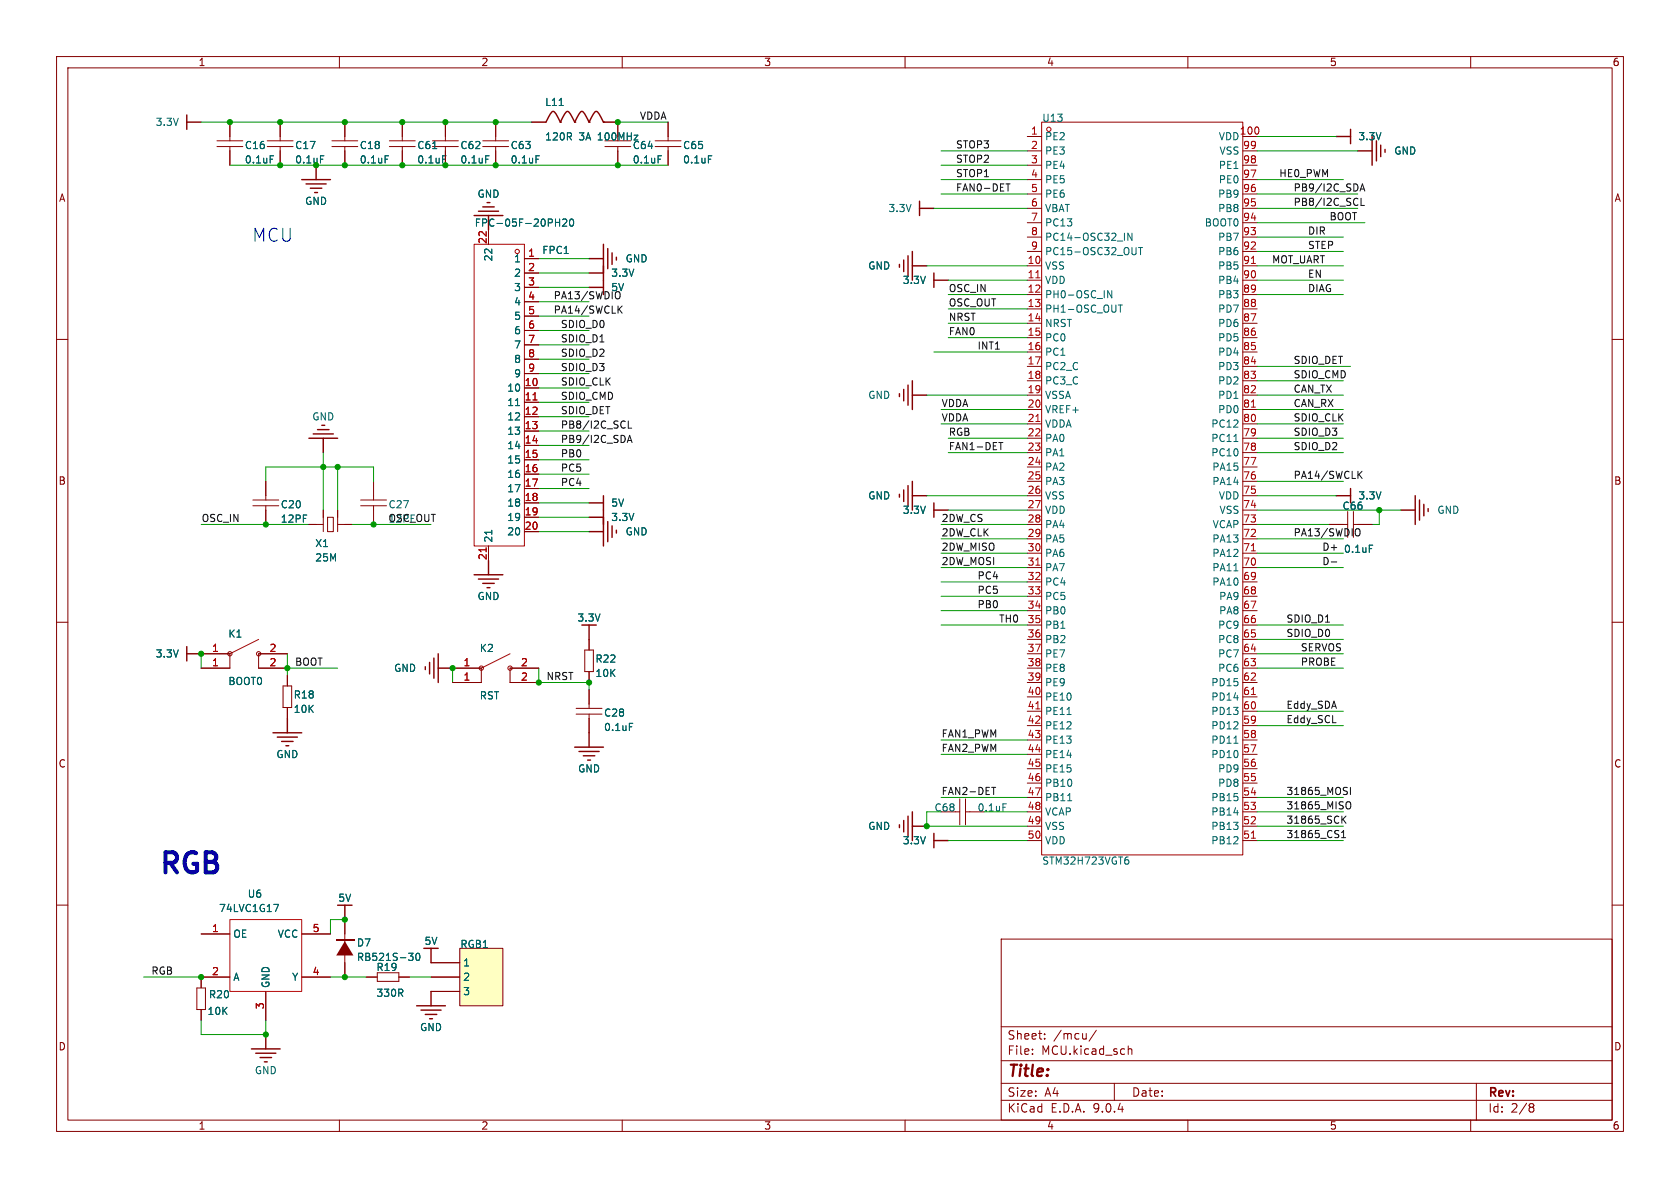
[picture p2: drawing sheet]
<svg xmlns="http://www.w3.org/2000/svg" width="297mm" height="210mm" viewBox="0 0 297 210" stroke-linecap="round" stroke-linejoin="round" font-family="sans-serif">
<g fill="none" stroke="#840000" stroke-width=".18">
<path d="M10 10h277v190h-277zM12 12h273v186h-273zM60 10v2M110 10v2M160 10v2M210 10v2M260 10v2M38.4 24.9h4.5M38.4 25.9h4.5M40.6 21.6v3.3M40.6 25.9v3.3M47.2 24.9h4.6"/>
<path d="M47.2 25.9h4.6M49.5 21.6v3.3M49.5 25.9v3.3M58.7 24.9h4.5M58.7 25.9h4.5M61 21.6v3.3M61 25.9v3.3M68.8 24.9h4.6M68.8 25.9h4.6M71.1 21.6v3.3M71.1 25.9v3.3M76.5 24.9h4.5"/>
<path d="M76.5 25.9h4.5M78.7 21.6v3.3M78.7 25.9v3.3M85.3 24.9h4.6M85.3 25.9h4.6M87.6 21.6v3.3M87.6 25.9v3.3M94 21.6h2.5M106.7 21.6h2.5v2.5M106.9 24.9h4.6M106.9 25.9h4.6M109.2 25.9v3.3"/>
<path d="M115.8 24.9h4.6M115.8 25.9h4.6M118.1 21.6v3.3M118.1 25.9v3.3M181.6 24.1h2.5M181.6 26.7h2.5M181.6 29.2h2.5M181.6 31.8h2.5M181.6 34.3h2.5M181.6 36.8h2.5M181.6 39.4h2.5M219.7 26.7h2.5"/>
<path d="M219.7 29.2h2.5M219.7 31.8h2.5M219.7 34.3h2.5M219.7 36.8h2.5M219.7 39.4h2.5M86.4 40.6v2.6M92.7 45.7h2.5M92.7 48.3h2.5M92.7 50.8h2.5M92.7 53.3h2.5M92.7 55.9h2.5M92.7 58.4h2.5"/>
<path d="M181.6 41.9h2.5M181.6 44.5h2.5M181.6 47h2.5M181.6 49.5h2.5M181.6 52.1h2.5M181.6 54.6h2.5M181.6 57.2h2.5M181.6 59.7h2.5M219.7 41.9h2.5M219.7 44.5h2.5M219.7 47h2.5M219.7 49.5h2.5"/>
<path d="M219.7 52.1h2.5M219.7 54.6h2.5M219.7 57.2h2.5M219.7 59.7h2.5M10 60h2M92.7 61h2.5M92.7 63.5h2.5M92.7 66h2.5M92.7 68.6h2.5M92.7 71.1h2.5M92.7 73.7h2.5M92.7 76.2h2.5"/>
<path d="M92.7 78.7h2.5M181.6 62.2h2.5M181.6 64.8h2.5M181.6 67.3h2.5M181.6 69.9h2.5M181.6 72.4h2.5M181.6 74.9h2.5M181.6 77.5h2.5M219.7 62.2h2.5M219.7 64.8h2.5M219.7 67.3h2.5M219.7 69.9h2.5"/>
<path d="M219.7 72.4h2.5M219.7 74.9h2.5M219.7 77.5h2.5M285 60h2M44.7 88.4h4.6M44.7 89.4h4.6M47 85.1v3.3M47 89.4v3.3M54.6 92.7h2.5M57.1 90.2v3.8M57.9 91.4h1v2.6h-1zM59.7 92.7h2.5"/>
<path d="M59.7 90.2v3.8M63.8 88.4h4.5M63.8 89.4h4.5M66 85.1v3.3M66 89.4v3.3M86.4 96.5v2.6M92.7 81.3h2.5M92.7 83.8h2.5M92.7 86.4h2.5M92.7 88.9h2.5M92.7 91.4h2.5M92.7 94h2.5"/>
<path d="M181.6 92.7h2.5M181.6 80h2.5M181.6 82.6h2.5M181.6 85.1h2.5M181.6 87.6h2.5M181.6 90.2h2.5M181.6 95.3h2.5M181.6 97.8h2.5M219.7 92.7h2.5M219.7 80h2.5M219.7 82.6h2.5M219.7 85.1h2.5"/>
<path d="M219.7 87.6h2.5M219.7 90.2h2.5M219.7 95.3h2.5M219.7 97.8h2.5M234.9 92.7h3.4M238.3 90.4v4.6M239.3 92.7h3.3M239.3 90.4v4.6M10 110h2M80 118.1h5.1M90.2 118.1h5M103.4 114.9h1.5v3.8h-1.5z"/>
<path d="M104.1 113v1.9M104.1 118.8v1.9M181.6 100.3h2.5M181.6 102.9h2.5M181.6 105.4h2.5M181.6 108h2.5M181.6 110.5h2.5M181.6 113h2.5M181.6 115.6h2.5M181.6 118.1h2.5M219.7 100.3h2.5M219.7 102.9h2.5"/>
<path d="M219.7 105.4h2.5M219.7 108h2.5M219.7 110.5h2.5M219.7 113h2.5M219.7 115.6h2.5M219.7 118.1h2.5M285 110h2M80 120.7h5.1M90.2 120.7h5M101.9 125.2h4.5M101.9 126.2h4.5M104.1 121.9v3.3"/>
<path d="M104.1 126.2v3.3M181.6 120.7h2.5M181.6 123.2h2.5M181.6 125.7h2.5M181.6 128.3h2.5M181.6 130.8h2.5M181.6 133.4h2.5M181.6 135.9h2.5M181.6 138.4h2.5M219.7 120.7h2.5M219.7 123.2h2.5M219.7 125.7h2.5"/>
<path d="M219.7 128.3h2.5M219.7 130.8h2.5M219.7 133.4h2.5M219.7 135.9h2.5M219.7 138.4h2.5M166.4 143.5h3.3M169.7 141.2v4.6M170.7 143.5h3.3M170.7 141.2v4.6M181.6 143.5h2.5M181.6 141h2.5M181.6 146.1h2.5"/>
<path d="M181.6 148.6h2.5M219.7 143.5h2.5M219.7 141h2.5M219.7 146.1h2.5M219.7 148.6h2.5M10 160h2M34.8 174.7h1.5v3.8h-1.5zM35.6 172.7v1.9M35.6 178.5v1.8M177 166h108v32h-108zM285 160h2M60 198v2"/>
<path d="M110 198v2M160 198v2M177 194.5h108M177 191.5h108M177 187.5h108M177 181.5h108M182.5 186.3v.1M182.5 185.5v.1M184.7 183.6v.1M184.7 182.8v.1M193.8 182.1l-1.3 2M197 191.5v3"/>
<path d="M199.5 184.9v1.5M199.5 185.5l.2-.1 .3 .1 .1 .9M210 198v2M260 198v2M261 191.5v6.5M270.6 195.1l.4 .1 .2 .2-.3 .3M270.6 195.7h.3M270.9 195.7l.2 .2 .1 .4-.2 .2-.4 .1"/>
</g>
<g fill="none" stroke="#840000" stroke-width=".25">
<path d="M33 20.3v2.6M33 21.6h2.6M53.3 31.8h5.1M54.1 32.5h3.6M54.9 33.3h2M55.6 34h.5M55.9 29.2v2.6M83.8 38.1h5.1M84.6 37.3h3.5M85.3 36.6h2.1M86.1 35.8h.5M86.4 38.1v2.5"/>
<path d="M96.5 21.6a3.4 3.4 0 0 1 1.3-1.9 1.31 1.31 0 0 1 .8 1.1l.5 .8M99.1 21.6a3.4 3.4 0 0 1 1.2-1.9 1.31 1.31 0 0 1 .9 1.1l.4 .8M99.1 21.6h.1M101.6 21.6a3.4 3.4 0 0 1 1.3-1.9 1.31 1.31 0 0 1 .8 1.1l.4 .8M101.6 21.6h.1M104.1 21.6h.1M104.1 21.6a3.4 3.4 0 0 1 1.3-1.9 1.31 1.31 0 0 1 .9 1.1l.4 .8M106.7 21.6h.1M162.6 35.6v2.5M162.6 36.8h2.5M236.2 24.1h2.6M238.8 22.9v2.5"/>
<path d="M240 26.7h2.6M242.6 24.1v5.1M243.3 24.9v3.5M244.1 25.7v2M244.9 26.4v.5M104.1 50.8h2.6M104.1 45.7h2.6M104.1 48.3h2.6M106.7 43.2v8.9M107.4 43.9v3.6M108.2 44.7v2M109 45.5v.5"/>
<path d="M159 46.7v.5M159.8 46v2M160.5 45.2v3.6M161.3 44.5v5M161.3 47h2.5M165.1 48.3v2.5M165.1 49.5h2.5M54.6 77.5h5.1M55.4 76.7h3.5M56.1 75.9h2.1M56.9 75.2h.5M57.1 77.5v2.5"/>
<path d="M159 69.6v.5M159.8 68.8v2.1M160.5 68.1v3.5M161.3 67.3v5.1M161.3 69.9h2.5M86.4 99.1v2.5M104.1 91.4h2.6M104.1 88.9h2.6M104.1 94h2.6M106.7 87.6v8.9M107.4 92.2v3.6M108.2 93v2"/>
<path d="M109 93.7v.5M159 87.4v.5M159.8 86.6v2M160.5 85.9v3.5M161.3 85.1v5.1M161.3 87.6h2.5M165.1 88.9v2.5M165.1 90.2h2.5M236.2 87.6h2.6M238.8 86.4v2.5M247.6 90.2h2.6M250.2 87.6v5.1"/>
<path d="M251 88.4v3.5M251.7 89.2v2M252.5 89.9v.5M75.2 117.9v.5M75.9 117.1v2M76.7 116.3v3.6M77.5 115.6v5.1M77.5 118.1h2.5M83.8 101.6h5.1M84.6 102.4h3.5M85.3 103.1h2.1M86.1 103.9h.5"/>
<path d="M104.1 110.5v2.5M101.6 132.1h5.1M102.4 132.8h3.5M103.1 133.6h2.1M103.9 134.4h.5M104.1 129.5v2.6M159 145.8v.5M159.8 145v2.1M160.5 144.3v3.5M161.3 143.5v5.1M161.3 146.1h2.5M165.1 147.3v2.6"/>
<path d="M165.1 148.6h2.5M61 160v2.6M73.7 177.8h5M74.4 178.6h3.6M75.2 179.3h2M76.2 167.6v2.6M76.2 175.3v2.5M44.4 185.4h5.1M45.2 186.2h3.6M46 186.9h2M46.7 187.7h.5M47 182.9v2.5"/>
<path d="M75.9 180.1h.6"/>
</g>
<g fill="none" stroke="#006464" stroke-width=".18">
<path d="M98.9 18.7h.7M47.8 27.5h.6M56.7 27.5h.6M68.1 27.5h.6M76.5 26.3h.7M78.2 27.5h.7M85.9 27.5h.6M94.8 27.5h.6M98.2 39.3h.7M98.9 38.7v1.3M99.5 38.8l.5-.1 .2 .4-.8 .9h.8M100.8 38.8l.2-.1a.68 .68 0 0 1 .4 .7 .68 .68 0 0 1-.4 .6l-.2-.1-.1-.4z"/>
<path d="M116.3 27.5h.7M125.2 27.5h.6M196.6 51.4v1.2l-.8-1.2v1.2M197.7 53.9h.7M198.1 53.9v1.3M198.8 41.2v1.3M200.1 41.2v1.3l-.7-1.3v1.3M200.8 43.8v1l-.1 .2M201.3 43.8h.7M201.6 43.8v1.2M91.1 71.7h.8M218.1 78h.8"/>
<path d="M86.9 93.7v.8M242.1 96.4h.6M218.1 100.9h.8M111.3 127.9h.6M188.6 126.3h.8M218.1 131.4h.8M177.3 142.1h.6M188.7 141.5h.8M199.1 152h.2l.3 .2-.1 .4-.4 .2M199.2 151.5h.2"/>
</g>
<g fill="none" stroke="#a00000" stroke-width=".18">
<path d="M184.1 21.6h35.6v129.5h-35.6zM83.8 43.2h8.9v53.3h-8.9z"/>
<circle cx="185.4" cy="22.9" r=".38"/>
<circle cx="91.4" cy="44.5" r=".38"/>
</g>
<path d="M183.1 49.1h.7M221.2 46.6h.7M94.2 70.7h.7M183.1 74.5h.7M221.2 72h.7M85.9 96.8v.7M183.1 99.9h.7M221.2 97.4h.7M183.1 125.3h.7M221.2 122.8h.7M221.2 148.2h.7" fill="none" stroke="#a90000" stroke-width=".18"/>
<g fill="none" stroke="#900" stroke-width=".18">
<path d="M90.2 115.6l-5.1 2.5"/>
<circle cx="85.1" cy="118.1" r=".38"/>
<circle cx="90.2" cy="118.1" r=".38"/>
</g>
<path d="M85.1 118.1v2.6M90.2 118.1v2.6" fill="none" stroke="#800" stroke-width=".18"/>
<path d="M81.3 167.6h7.6v10.2h-7.6z" fill="#ffffc2"/>
<path d="M81.3 167.6h7.6v10.2h-7.6z" fill="none" stroke="#800000" stroke-width=".18"/>
<path d="M35.6 115.6h5M35.6 118.1h5M45.7 115.6h5.1M45.7 118.1h5.1M50.8 119.4v1.9M50 121.3h1.6v3.8h-1.6zM50.8 125.1v1.9M76.2 170.2h5.1M76.2 172.7h5.1M76.2 175.3h5.1" fill="none" stroke="#840000" stroke-width=".18"/>
<path d="M33 114.3v2.5M33 115.6h2.6M48.3 129.5h5M49 130.3h3.6M49.8 131.1h2M50.5 131.8h.6M50.8 127v2.5" fill="none" stroke="#840000" stroke-width=".25"/>
<g fill="none" stroke="#900" stroke-width=".18">
<path d="M45.7 113l-5.1 2.6"/>
<circle cx="40.6" cy="115.6" r=".38"/>
<circle cx="45.7" cy="115.6" r=".38"/>
</g>
<path d="M40.6 115.6v2.5M45.7 115.6v2.5" fill="none" stroke="#800" stroke-width=".18"/>
<path d="M40.6 162.6h12.7v12.7h-12.7z" fill="#fff"/>
<path d="M40.6 162.6h12.7v12.7h-12.7z" fill="none" stroke="#f00" stroke-width=".18"/>
<path d="M35.6 165.1h5M35.6 172.7h5M47 175.3v5M53.3 165.1h5.1M53.3 172.7h5.1" fill="none" stroke="#840000" stroke-width=".18"/>
<path d="M48.4 159.9h.8l-.5 1.2" fill="none" stroke="#006464" stroke-width=".18"/>
<path d="M59.4 166.2h3.3" fill="none" stroke="#840000" stroke-width=".25"/>
<path d="M61 166.4l1.5 2.5h-3.1z" fill="#840000"/>
<g fill="none" stroke="#840000" stroke-width=".18">
<path d="M40.6 21.6v2.5M40.6 26.7v2.5M49.5 21.6v2.5M49.5 26.7v2.5M61 21.6v2.5M61 26.7v2.5M71.1 21.6v2.5M71.1 26.7v2.5M78.7 21.6v2.5M78.7 26.7v2.5M87.6 21.6v2.5M87.6 26.7v2.5"/>
<path d="M94 21.6h2.5M106.7 21.6h2.5v2.5M109.2 26.7v2.5M118.1 21.6v2.5M118.1 26.7v2.5M86.4 40.6v2.6M92.7 45.7h2.5M92.7 48.3h2.5M92.7 50.8h2.5M92.7 53.3h2.5M92.7 55.9h2.5M92.7 58.4h2.5"/>
<path d="M92.7 61h2.5M92.7 63.5h2.5M92.7 66h2.5M92.7 68.6h2.5M92.7 71.1h2.5M92.7 73.7h2.5M92.7 76.2h2.5M92.7 78.7h2.5M47 85.1v2.5M47 90.2v2.5M54.6 92.7h1.3M57.1 90.2v1.2"/>
<path d="M59.7 90.2v1.2M61 92.7h1.2M86.4 96.5v2.6M92.7 81.3h2.5M92.7 83.8h2.5M92.7 86.4h2.5M92.7 88.9h2.5M92.7 91.4h2.5M92.7 94h2.5M234.9 92.7h2.6M240 92.7h2.6M35.6 115.6h5"/>
<path d="M35.6 118.1h5M45.7 115.6h5.1M45.7 118.1h5.1M50.8 119.4v1.9M80 118.1h5.1M90.2 118.1h5M104.1 113v1.9M104.1 118.8v1.9M50.8 125.1v1.9M80 120.7h5.1M90.2 120.7h5M104.1 121.9v2.6"/>
<path d="M104.1 127v2.5M35.6 178.5v1.8M35.6 165.1h5M40.6 172.7h-5v1.9M47 175.3v5M53.3 172.7h5.1M53.3 165.1h5.1M61 162.6v10.1M64.8 172.7h1.9M66.7 172h3.8v1.5h-3.8zM70.5 172.7h1.9M76.2 172.7h5.1"/>
<path d="M76.2 170.2h5.1M76.2 175.3h5.1"/>
</g>
<g fill="none" stroke="#006464" stroke-width=".18">
<path d="M98.9 18.7h.7M47.8 27.5h.6M56.7 27.5h.6M68.1 27.5h.6M76.5 26.3h.7M78.2 27.5h.7M85.9 27.5h.6M94.8 27.5h.6M98.2 39.3h.7M98.9 38.7v1.3M99.5 38.8l.5-.1 .2 .4-.8 .9h.8M100.8 38.8l.2-.1a.68 .68 0 0 1 .4 .7 .68 .68 0 0 1-.4 .6l-.2-.1-.1-.4z"/>
<path d="M116.3 27.5h.7M125.2 27.5h.6M91.1 71.7h.8M86.9 93.7v.8M242.1 96.4h.6M111.3 127.9h.6M48.4 159.9h.8l-.5 1.2M72.2 168.5h.8l-.4 .5 .4 .1v.4l-.2 .3h-.4M73.6 168.6l.2-.1a.68 .68 0 0 1 .4 .6 .68 .68 0 0 1-.4 .7l-.2-.1-.1-.4z"/>
</g>
<g fill="none" stroke="#0f0f0f" stroke-width=".18">
<path d="M177.8 32.5h.8M178.2 32.5v1.3M240.4 33.8l.5-1.3 .4 1.3M240.6 33.4h.6M240.6 35v1.3h.6M109.4 54.6l.6 .8M109.6 52v.4a.43 .43 0 0 1-.5 .4M110 54.1l-.7 .7M110.9 78.2l.4-1.2 .4 1.2M111 77.9h.6M111.1 74.4v1.3h.6M176.6 78.2h.7"/>
<path d="M176.9 78.2v1.3M235.4 99.3h.9M239.9 93.5a.43 .43 0 0 1 .5 .4v.4a.43 .43 0 0 1-.5 .4M240.3 83.9l.5 .7M240.8 83.3l-.7 .7M175.3 139.2h.7M175.7 139.2v1.3M238.7 139.2v1.3M237.2 148.1h.7M237.2 147.2l.3-.4v1.3M237.4 144.8l.6 .7M238 144.3l-.8 .7"/>
<path d="M238.3 141.7a.43 .43 0 0 1 .5 .5v.4a.43 .43 0 0 1-.5 .4"/>
</g>
<g fill="none" stroke="#009600" stroke-width=".18">
<path d="M35.6 21.6h58.4M40.6 29.2h77.5M109.2 21.6h8.9M165.1 36.8h16.5M166.4 29.2h15.2M166.4 31.8h15.2M166.4 26.7h15.2M166.4 34.3h15.2M222.2 39.4h19.1M222.2 36.8h17.8M222.2 31.8h15.3M222.2 26.7h17.8"/>
<path d="M222.2 34.3h17.8M222.2 24.1h14M95.2 50.8h8.9M95.2 48.3h8.9M95.2 55.9h8.9M95.2 45.7h8.9M95.2 58.4h8.9M95.2 53.3h8.9M163.8 47h17.8M167.6 59.7h14M167.6 52.1h14M167.6 49.5h14"/>
<path d="M167.6 57.2h14M167.6 54.6h14M222.2 52.1h15.3M222.2 44.5h15.3M222.2 47h15.3M222.2 49.5h15.3M222.2 41.9h15.3M95.2 66h8.9M95.2 78.7h8.9M95.2 63.5h8.9M95.2 71.1h8.9M95.2 73.7h8.9"/>
<path d="M95.2 68.6h8.9M95.2 76.2h8.9M95.2 61h8.9M163.8 69.9h17.8M165.1 62.2h16.5M166.4 72.4h15.2M166.4 74.9h15.2M167.6 77.5h14M222.2 67.3h15.3M222.2 64.8h16.6M222.2 69.9h15.3M222.2 77.5h15.3"/>
<path d="M222.2 72.4h15.3M222.2 74.9h15.3M35.6 92.7h19M47 85.1v-2.5h19v2.5M57.1 80v10.2M59.7 82.6v7.6M62.2 92.7h14M95.2 91.4h8.9M95.2 94h8.9M95.2 81.3h8.9M95.2 83.8h8.9M95.2 88.9h8.9"/>
<path d="M95.2 86.4h8.9M163.8 87.6h17.8M166.4 92.7h15.2M166.4 95.3h15.2M166.4 97.8h15.2M167.6 90.2h14M167.6 80h14M222.2 92.7h12.7M222.2 90.2h25.4M222.2 87.6h14M222.2 95.3h15.3M222.2 97.8h15.3"/>
<path d="M222.2 85.1h15.3M222.2 80h15.3M243.8 90.2v2.5h-1.2M35.6 115.6v2.5M50.8 118.1h8.9M50.8 115.6v3.8M80 118.1v2.6M95.2 118.1v2.6h8.9v1.2M166.4 110.5h15.2M166.4 102.9h15.2M166.4 108h15.2M166.4 105.4h15.2"/>
<path d="M166.4 100.3h15.2M222.2 110.5h15.3M222.2 100.3h15.3M222.2 113h15.3M222.2 115.6h15.3M222.2 118.1h15.3M166.4 130.8h15.2M166.4 133.4h15.2M222.2 125.7h15.3M222.2 128.3h15.3M166.4 143.5h-2.6v2.6h17.8M166.4 141h15.2"/>
<path d="M167.6 148.6h14M174 143.5h7.6M222.2 143.5h15.3M222.2 141h15.3M222.2 146.1h15.3M222.2 148.6h15.3M25.4 172.7h10.2M58.4 172.7h6.4M61 162.6h-2.6v2.5M72.4 172.7h3.8M35.6 180.3v2.6h11.4v-2.6"/>
</g>
<path d="M94.2 70.7h.7M85.9 96.8v.7" fill="none" stroke="#a90000" stroke-width=".18"/>
<g fill="#009600" stroke="#009600" stroke-width=".18">
<circle cx="78.7" cy="21.6" r=".46"/>
<circle cx="78.7" cy="29.2" r=".46"/>
<circle cx="71.1" cy="21.6" r=".46"/>
<circle cx="61" cy="29.2" r=".46"/>
<circle cx="71.1" cy="29.2" r=".46"/>
<circle cx="109.2" cy="21.6" r=".46"/>
<circle cx="87.6" cy="21.6" r=".46"/>
<circle cx="87.6" cy="29.2" r=".46"/>
<circle cx="109.2" cy="29.2" r=".46"/>
<circle cx="49.5" cy="21.6" r=".46"/>
<circle cx="49.5" cy="29.2" r=".46"/>
<circle cx="57.1" cy="82.6" r=".46"/>
<circle cx="61" cy="21.6" r=".46"/>
<circle cx="40.6" cy="21.6" r=".46"/>
<circle cx="47" cy="92.7" r=".46"/>
<circle cx="35.6" cy="172.7" r=".46"/>
<circle cx="35.6" cy="115.6" r=".46"/>
<circle cx="61" cy="172.7" r=".46"/>
<circle cx="61" cy="162.6" r=".46"/>
<circle cx="47" cy="182.9" r=".46"/>
<circle cx="50.8" cy="118.1" r=".46"/>
<circle cx="59.7" cy="82.6" r=".46"/>
<circle cx="66" cy="92.7" r=".46"/>
<circle cx="95.2" cy="120.7" r=".46"/>
<circle cx="80" cy="118.1" r=".46"/>
<circle cx="104.1" cy="120.7" r=".46"/>
<circle cx="163.8" cy="146.1" r=".46"/>
<circle cx="243.8" cy="90.2" r=".46"/>
</g>
<text font-size="5" fill="#0000c2" x="27.9" y="154.7">RGB</text>
<text font-size="3.2" fill="#0000c2" x="44.4" y="42.9">MCU</text>
<text font-size="2.8" fill="#840000" x="178" y="190.9">Title:</text>
<g font-size="2.1" fill="#840000">
<text x="178" y="184">Sheet:</text>
<text x="186.2" y="184">/mcu/</text>
<text x="178" y="186.7">File:</text>
<text x="184.1" y="186.7">MCU.kicad_sch</text>
<text x="178" y="196.9">KiCad</text>
<text x="178" y="194.1">Size:</text>
<text x="184.7" y="194.1">A4</text>
<text x="185.7" y="196.9">E.D.A.</text>
<text x="193.3" y="196.9">9.0.4</text>
<text x="200" y="194.1">Date:</text>
<text x="263" y="194.3">Rev:</text>
<text x="263" y="196.9">Id:</text>
<text x="267.1" y="196.9">2/8</text>
</g>
<g font-size="1.8" fill="#840000">
<text x="35" y="11.9">1</text>
<text x="85" y="11.9">2</text>
<text x="135" y="11.9">3</text>
<text x="185" y="11.9">4</text>
<text x="235" y="11.9">5</text>
<text x="285" y="11.9">6</text>
<text x="10.3" y="35.9">A</text>
<text x="285.3" y="35.9">A</text>
<text x="10.3" y="85.9">B</text>
<text x="285.3" y="85.9">B</text>
<text x="10.3" y="135.9">C</text>
<text x="285.3" y="135.9">C</text>
<text x="10.3" y="185.9">D</text>
<text x="285.3" y="185.9">D</text>
<text x="35" y="199.9">1</text>
<text x="85" y="199.9">2</text>
<text x="135" y="199.9">3</text>
<text x="185" y="199.9">4</text>
<text x="235" y="199.9">5</text>
<text x="285" y="199.9">6</text>
</g>
<g font-size="1.8" fill="#006464">
<text x="27.4" y="22.5">3.3V</text>
<text x="96.3" y="18.9">L11</text>
<text x="184.2" y="21.7">U13</text>
<text x="43.2" y="26.6">C16</text>
<text x="43.2" y="29.1">0.1uF</text>
<text x="52.1" y="26.6">C17</text>
<text x="63.5" y="26.6">C18</text>
<text x="63.5" y="29.1">0.1uF</text>
<text x="73.7" y="26.6">C61</text>
<text x="73.7" y="29.1">0.1uF</text>
<text x="81.3" y="26.6">C62</text>
<text x="81.3" y="29.1">0.1uF</text>
<text x="90.2" y="26.6">C63</text>
<text x="90.2" y="29.1">0.1uF</text>
<text x="96.3" y="25">120R</text>
<text x="102.3" y="25">3A</text>
<text x="105.8" y="25">100MHz</text>
<text x="111.8" y="26.6">C64</text>
<text x="111.8" y="29.1">0.1uF</text>
<text x="120.7" y="26.6">C65</text>
<text x="120.7" y="29.1">0.1uF</text>
<text x="184.7" y="25">PE2</text>
<text x="184.7" y="27.5">PE3</text>
<text x="215.4" y="25">VDD</text>
<text x="215.5" y="27.5">VSS</text>
<text x="240" y="25">3.3V</text>
<text x="246.4" y="27.5">GND</text>
<text x="84.3" y="35.2">GND</text>
<text x="184.7" y="30.1">PE4</text>
<text x="184.7" y="32.6">PE5</text>
<text x="184.7" y="35.2">PE6</text>
<text x="215.2" y="35.2">PB9</text>
<text x="215.4" y="30.1">PE1</text>
<text x="215.4" y="32.6">PE0</text>
<text x="53.8" y="36.4">GND</text>
<text x="83.8" y="40.3">FPC-05F-20PH20</text>
<text x="157" y="37.7">3.3V</text>
<text x="184.7" y="37.7">VBAT</text>
<text x="184.7" y="40.2">PC13</text>
<text x="212.9" y="40.2">BOOT0</text>
<text x="215.2" y="37.7">PB8</text>
<text x="87.2" y="46.3" transform="rotate(-90 87.2 46.3)">22</text>
<text x="90.8" y="46.6">1</text>
<text x="95.8" y="45.1">FPC1</text>
<text x="110.5" y="46.6">GND</text>
<text x="153.4" y="47.9">GND</text>
<text x="184.7" y="42.8">PC14-OSC32_IN</text>
<text x="184.7" y="45.3">PC15-OSC32_OUT</text>
<text x="184.7" y="47.9">VSS</text>
<text x="215.2" y="42.8">PB7</text>
<text x="215.2" y="45.3">PB6</text>
<text x="215.2" y="47.9">PB5</text>
<text x="90.8" y="49.1">2</text>
<text x="90.8" y="51.7">3</text>
<text x="108" y="51.7">5V</text>
<text x="108" y="49.1">3.3V</text>
<text x="159.5" y="50.4">3.3V</text>
<text x="184.7" y="50.4">VDD</text>
<text x="184.7" y="52.9">PH0-OSC_IN</text>
<text x="215.2" y="50.4">PB4</text>
<text x="215.2" y="52.9">PB3</text>
<text x="90.8" y="54.2">4</text>
<text x="90.8" y="56.7">5</text>
<text x="90.8" y="59.3">6</text>
<text x="184.7" y="55.5">PH1-OSC_OUT</text>
<text x="184.7" y="58">NRST</text>
<text x="215.2" y="55.5">PD7</text>
<text x="215.2" y="58">PD6</text>
<text x="90.8" y="61.8">7</text>
<text x="90.8" y="64.4">8</text>
<text x="184.7" y="60.6">PC0</text>
<text x="184.7" y="63.1">PC1</text>
<text x="184.7" y="65.6">PC2_C</text>
<text x="215.2" y="60.6">PD5</text>
<text x="215.2" y="63.1">PD4</text>
<text x="215.2" y="65.6">PD3</text>
<text x="89.6" y="69.4">10</text>
<text x="89.6" y="72">11</text>
<text x="90.8" y="66.9">9</text>
<text x="153.4" y="70.7">GND</text>
<text x="184.7" y="68.2">PC3_C</text>
<text x="184.7" y="70.7">VSSA</text>
<text x="215.2" y="68.2">PD2</text>
<text x="215.2" y="70.7">PD1</text>
<text x="55.1" y="74.5">GND</text>
<text x="89.6" y="74.5">12</text>
<text x="89.6" y="77.1">13</text>
<text x="184.7" y="73.3">VREF+</text>
<text x="184.7" y="75.8">VDDA</text>
<text x="214" y="75.8">PC12</text>
<text x="215.2" y="73.3">PD0</text>
<text x="89.6" y="79.6">14</text>
<text x="89.6" y="82.1">15</text>
<text x="184.7" y="78.3">PA0</text>
<text x="184.7" y="80.9">PA1</text>
<text x="184.7" y="83.4">PA2</text>
<text x="214" y="78.3">PC11</text>
<text x="214" y="80.9">PC10</text>
<text x="214.2" y="83.4">PA15</text>
<text x="89.6" y="84.7">16</text>
<text x="89.6" y="87.2">17</text>
<text x="89.6" y="89.8">18</text>
<text x="108" y="89.8">5V</text>
<text x="153.4" y="88.5">GND</text>
<text x="184.7" y="86">PA3</text>
<text x="184.7" y="88.5">VSS</text>
<text x="214.2" y="86">PA14</text>
<text x="215.4" y="88.5">VDD</text>
<text x="240" y="88.5">3.3V</text>
<text x="49.5" y="90.1">C20</text>
<text x="49.5" y="92.6">12PF</text>
<text x="68.6" y="90.1">C27</text>
<text x="89.6" y="92.3">19</text>
<text x="89.6" y="94.8">20</text>
<text x="108" y="92.3">3.3V</text>
<text x="110.5" y="94.8">GND</text>
<text x="159.5" y="91">3.3V</text>
<text x="184.7" y="91">VDD</text>
<text x="184.7" y="93.6">PA4</text>
<text x="214.3" y="93.6">VCAP</text>
<text x="215.5" y="91">VSS</text>
<text x="237.2" y="90.3">C66</text>
<text x="254" y="91">GND</text>
<text x="55.6" y="96.9">X1</text>
<text x="55.6" y="99.5">25M</text>
<text x="87.2" y="96" transform="rotate(-90 87.2 96)">21</text>
<text x="184.7" y="96.1">PA5</text>
<text x="184.7" y="98.7">PA6</text>
<text x="184.7" y="101.2">PA7</text>
<text x="214.2" y="96.1">PA13</text>
<text x="214.2" y="98.7">PA12</text>
<text x="214.2" y="101.2">PA11</text>
<text x="237.5" y="97.9">0.1uF</text>
<text x="84.3" y="106.3">GND</text>
<text x="184.7" y="103.7">PC4</text>
<text x="184.7" y="106.3">PC5</text>
<text x="214.2" y="103.7">PA10</text>
<text x="215.4" y="106.3">PA9</text>
<text x="40.3" y="112.9">K1</text>
<text x="102" y="110.1">3.3V</text>
<text x="184.7" y="108.8">PB0</text>
<text x="184.7" y="111.4">PB1</text>
<text x="184.7" y="113.9">PB2</text>
<text x="215.2" y="111.4">PC9</text>
<text x="215.2" y="113.9">PC8</text>
<text x="215.4" y="108.8">PA8</text>
<text x="27.4" y="116.4">3.3V</text>
<text x="69.6" y="119">GND</text>
<text x="84.7" y="115.5">K2</text>
<text x="105.2" y="117.3">R22</text>
<text x="105.2" y="119.9">10K</text>
<text x="184.7" y="116.4">PE7</text>
<text x="184.7" y="119">PE8</text>
<text x="215.2" y="116.4">PC7</text>
<text x="215.2" y="119">PC6</text>
<text x="40.3" y="121.3">BOOT0</text>
<text x="51.8" y="123.7">R18</text>
<text x="84.7" y="123.8">RST</text>
<text x="184.7" y="121.5">PE9</text>
<text x="184.7" y="124.1">PE10</text>
<text x="214" y="121.5">PD15</text>
<text x="214" y="124.1">PD14</text>
<text x="51.8" y="126.2">10K</text>
<text x="106.7" y="126.9">C28</text>
<text x="106.7" y="129.4">0.1uF</text>
<text x="184.7" y="126.6">PE11</text>
<text x="184.7" y="129.1">PE12</text>
<text x="184.7" y="131.7">PE13</text>
<text x="214" y="126.6">PD13</text>
<text x="214" y="129.1">PD12</text>
<text x="214" y="131.7">PD11</text>
<text x="48.8" y="134.2">GND</text>
<text x="102.1" y="136.8">GND</text>
<text x="184.7" y="134.2">PE14</text>
<text x="184.7" y="136.8">PE15</text>
<text x="214" y="134.2">PD10</text>
<text x="215.2" y="136.8">PD9</text>
<text x="165.1" y="143.6">C68</text>
<text x="172.7" y="143.6">0.1uF</text>
<text x="184.7" y="139.3">PB10</text>
<text x="184.7" y="141.8">PB11</text>
<text x="214" y="141.8">PB15</text>
<text x="215.2" y="139.3">PD8</text>
<text x="153.4" y="146.9">GND</text>
<text x="159.5" y="149.5">3.3V</text>
<text x="184.7" y="144.4">VCAP</text>
<text x="184.7" y="146.9">VSS</text>
<text x="184.7" y="149.5">VDD</text>
<text x="214" y="144.4">PB14</text>
<text x="214" y="146.9">PB13</text>
<text x="214" y="149.5">PB12</text>
<text x="184.2" y="153">STM32H723VGT6</text>
<text x="38.6" y="161.4">74LVC1G17</text>
<text x="43.7" y="158.9">U6</text>
<text x="59.7" y="159.6">5V</text>
<text x="41.1" y="166">OE</text>
<text x="49" y="166">VCC</text>
<text x="63" y="167.5">D7</text>
<text x="74.9" y="167.2">5V</text>
<text x="81.3" y="167.8">RGB1</text>
<text x="41.1" y="173.6">A</text>
<text x="51.5" y="173.6">Y</text>
<text x="63" y="170.1">RB521S-30</text>
<text x="66.5" y="171.8">R19</text>
<text x="81.8" y="171">1</text>
<text x="81.8" y="173.6">2</text>
<text x="36.6" y="179.6">10K</text>
<text x="36.8" y="176.7">R20</text>
<text x="47.9" y="174.8" transform="rotate(-90 47.9 174.8)">GND</text>
<text x="66.5" y="176.4">330R</text>
<text x="81.8" y="176.1">3</text>
<text x="74.2" y="182.5">GND</text>
<text x="45" y="190.1">GND</text>
</g>
<g font-size="1.8" fill="#0f0f0f">
<text x="113" y="21.2">VDDA</text>
<text x="168.9" y="26.3">STOP3</text>
<text x="168.9" y="28.9">STOP2</text>
<text x="168.9" y="31.4">STOP1</text>
<text x="168.9" y="33.9">FAN0-DET</text>
<text x="226.1" y="31.4">HE0_PWM</text>
<text x="228.6" y="33.9">PB9/I2C_SDA</text>
<text x="228.6" y="36.5">PB8/I2C_SCL</text>
<text x="231.1" y="41.6">DIR</text>
<text x="234.9" y="39">BOOT</text>
<text x="224.8" y="46.6">MOT_UART</text>
<text x="231.1" y="44.1">STEP</text>
<text x="97.8" y="53">PA13/SWDIO</text>
<text x="167.6" y="51.7">OSC_IN</text>
<text x="231.1" y="51.7">DIAG</text>
<text x="231.1" y="49.2">EN</text>
<text x="97.8" y="55.5">PA14/SWCLK</text>
<text x="99.1" y="58.1">SDIO_D0</text>
<text x="167.6" y="54.3">OSC_OUT</text>
<text x="167.6" y="56.8">NRST</text>
<text x="167.6" y="59.3">FAN0</text>
<text x="99.1" y="60.6">SDIO_D1</text>
<text x="99.1" y="65.7">SDIO_D3</text>
<text x="99.1" y="63.2">SDIO_D2</text>
<text x="172.7" y="61.9">INT1</text>
<text x="228.6" y="64.4">SDIO_DET</text>
<text x="99.1" y="68.2">SDIO_CLK</text>
<text x="99.1" y="70.8">SDIO_CMD</text>
<text x="228.6" y="69.5">CAN_TX</text>
<text x="228.6" y="67">SDIO_CMD</text>
<text x="99.1" y="75.9">PB8/I2C_SCL</text>
<text x="99.1" y="73.3">SDIO_DET</text>
<text x="166.4" y="72">VDDA</text>
<text x="166.4" y="74.6">VDDA</text>
<text x="167.6" y="77.1">RGB</text>
<text x="228.6" y="74.6">SDIO_CLK</text>
<text x="228.6" y="72">CAN_RX</text>
<text x="228.6" y="77.1">SDIO_D3</text>
<text x="99.1" y="78.4">PB9/I2C_SDA</text>
<text x="99.1" y="80.9">PB0</text>
<text x="99.1" y="83.5">PC5</text>
<text x="167.6" y="79.7">FAN1-DET</text>
<text x="228.6" y="79.7">SDIO_D2</text>
<text x="99.1" y="86">PC4</text>
<text x="228.6" y="84.7">PA14/SWCLK</text>
<text x="35.6" y="92.4">OSC_IN</text>
<text x="68.6" y="92.4">OSC_OUT</text>
<text x="68.6" y="92.6">12PF</text>
<text x="166.4" y="94.9">2DW_CLK</text>
<text x="166.4" y="92.4">2DW_CS</text>
<text x="228.6" y="94.9">PA13/SWDIO</text>
<text x="166.4" y="100">2DW_MOSI</text>
<text x="166.4" y="97.4">2DW_MISO</text>
<text x="233.7" y="97.4">D+</text>
<text x="233.7" y="100">D-</text>
<text x="172.7" y="102.5">PC4</text>
<text x="172.7" y="105.1">PC5</text>
<text x="172.7" y="107.6">PB0</text>
<text x="176.5" y="110.1">TH0</text>
<text x="227.3" y="112.7">SDIO_D0</text>
<text x="227.3" y="110.1">SDIO_D1</text>
<text x="52.1" y="117.8">BOOT</text>
<text x="229.9" y="117.8">PROBE</text>
<text x="229.9" y="115.2">SERVOS</text>
<text x="96.5" y="120.3">NRST</text>
<text x="227.3" y="125.4">Eddy_SDA</text>
<text x="166.4" y="130.5">FAN1_PWM</text>
<text x="227.3" y="127.9">Eddy_SCL</text>
<text x="166.4" y="133">FAN2_PWM</text>
<text x="166.4" y="140.6">FAN2-DET</text>
<text x="227.3" y="143.2">31865_MISO</text>
<text x="227.3" y="140.6">31865_MOSI</text>
<text x="227.3" y="145.7">31865_SCK</text>
<text x="227.3" y="148.2">31865_CS1</text>
<text x="26.7" y="172.4">RGB</text>
</g>
<g font-size="1.8" fill="#a90000">
<text x="182.2" y="23.9">1</text>
<text x="219.1" y="23.9">100</text>
<text x="182.2" y="26.4">2</text>
<text x="182.2" y="29">3</text>
<text x="219.7" y="26.4">99</text>
<text x="219.7" y="29">98</text>
<text x="182.2" y="31.5">4</text>
<text x="182.2" y="34">5</text>
<text x="219.7" y="31.5">97</text>
<text x="219.7" y="34">96</text>
<text x="182.2" y="36.6">6</text>
<text x="182.2" y="39.1">7</text>
<text x="182.2" y="41.7">8</text>
<text x="219.7" y="36.6">95</text>
<text x="219.7" y="39.1">94</text>
<text x="219.7" y="41.7">93</text>
<text x="86.1" y="43.2" transform="rotate(-90 86.1 43.2)">22</text>
<text x="93.3" y="45.5">1</text>
<text x="181.6" y="46.7">10</text>
<text x="182.2" y="44.2">9</text>
<text x="219.7" y="44.2">92</text>
<text x="219.7" y="46.7">91</text>
<text x="93.3" y="48">2</text>
<text x="93.3" y="50.5">3</text>
<text x="93.3" y="53.1">4</text>
<text x="181.6" y="49.3">11</text>
<text x="181.6" y="51.8">12</text>
<text x="219.7" y="49.3">90</text>
<text x="219.7" y="51.8">89</text>
<text x="93.3" y="55.6">5</text>
<text x="93.3" y="58.2">6</text>
<text x="181.6" y="54.4">13</text>
<text x="181.6" y="56.9">14</text>
<text x="181.6" y="59.4">15</text>
<text x="219.7" y="54.4">88</text>
<text x="219.7" y="56.9">87</text>
<text x="219.7" y="59.4">86</text>
<text x="93.3" y="60.7">7</text>
<text x="93.3" y="63.2">8</text>
<text x="93.3" y="65.8">9</text>
<text x="181.6" y="62">16</text>
<text x="181.6" y="64.5">17</text>
<text x="219.7" y="62">85</text>
<text x="219.7" y="64.5">84</text>
<text x="92.7" y="68.3">10</text>
<text x="92.7" y="70.9">11</text>
<text x="181.6" y="67.1">18</text>
<text x="181.6" y="69.6">19</text>
<text x="219.7" y="67.1">83</text>
<text x="219.7" y="69.6">82</text>
<text x="92.7" y="73.4">12</text>
<text x="92.7" y="75.9">13</text>
<text x="181.6" y="72.1">20</text>
<text x="181.6" y="74.7">21</text>
<text x="181.6" y="77.2">22</text>
<text x="219.7" y="72.1">81</text>
<text x="219.7" y="74.7">80</text>
<text x="219.7" y="77.2">79</text>
<text x="92.7" y="78.5">14</text>
<text x="92.7" y="81">15</text>
<text x="92.7" y="83.6">16</text>
<text x="181.6" y="79.8">23</text>
<text x="181.6" y="82.3">24</text>
<text x="219.7" y="79.8">78</text>
<text x="219.7" y="82.3">77</text>
<text x="92.7" y="86.1">17</text>
<text x="92.7" y="88.6">18</text>
<text x="181.6" y="84.8">25</text>
<text x="181.6" y="87.4">26</text>
<text x="181.6" y="89.9">27</text>
<text x="219.7" y="84.8">76</text>
<text x="219.7" y="87.4">75</text>
<text x="219.7" y="89.9">74</text>
<text x="92.7" y="91.2">19</text>
<text x="92.7" y="93.7">20</text>
<text x="181.6" y="92.5">28</text>
<text x="181.6" y="95">29</text>
<text x="219.7" y="92.5">73</text>
<text x="219.7" y="95">72</text>
<text x="86.1" y="99.1" transform="rotate(-90 86.1 99.1)">21</text>
<text x="181.6" y="97.5">30</text>
<text x="181.6" y="100.1">31</text>
<text x="219.7" y="97.5">71</text>
<text x="219.7" y="100.1">70</text>
<text x="181.6" y="102.6">32</text>
<text x="181.6" y="105.2">33</text>
<text x="181.6" y="107.7">34</text>
<text x="219.7" y="102.6">69</text>
<text x="219.7" y="105.2">68</text>
<text x="219.7" y="107.7">67</text>
<text x="181.6" y="110.2">35</text>
<text x="181.6" y="112.8">36</text>
<text x="219.7" y="110.2">66</text>
<text x="219.7" y="112.8">65</text>
<text x="37.4" y="115.3">1</text>
<text x="37.4" y="117.9">1</text>
<text x="47.6" y="115.3">2</text>
<text x="47.6" y="117.9">2</text>
<text x="81.8" y="117.9">1</text>
<text x="92" y="117.9">2</text>
<text x="181.6" y="115.3">37</text>
<text x="181.6" y="117.9">38</text>
<text x="219.7" y="115.3">64</text>
<text x="219.7" y="117.9">63</text>
<text x="81.8" y="120.4">1</text>
<text x="92" y="120.4">2</text>
<text x="181.6" y="120.4">39</text>
<text x="181.6" y="122.9">40</text>
<text x="181.6" y="125.5">41</text>
<text x="219.7" y="120.4">62</text>
<text x="219.7" y="122.9">61</text>
<text x="219.7" y="125.5">60</text>
<text x="181.6" y="128">42</text>
<text x="181.6" y="130.6">43</text>
<text x="219.7" y="128">59</text>
<text x="219.7" y="130.6">58</text>
<text x="181.6" y="133.1">44</text>
<text x="181.6" y="135.6">45</text>
<text x="219.7" y="133.1">57</text>
<text x="219.7" y="135.6">56</text>
<text x="181.6" y="138.2">46</text>
<text x="181.6" y="140.7">47</text>
<text x="181.6" y="143.3">48</text>
<text x="219.7" y="138.2">55</text>
<text x="219.7" y="140.7">54</text>
<text x="219.7" y="143.3">53</text>
<text x="181.6" y="145.8">49</text>
<text x="181.6" y="148.3">50</text>
<text x="219.7" y="145.8">52</text>
<text x="219.7" y="148.3">51</text>
<text x="37.4" y="164.8">1</text>
<text x="55.2" y="164.8">5</text>
<text x="37.4" y="172.5">2</text>
<text x="55.2" y="172.5">4</text>
<text x="46.7" y="178.5" transform="rotate(-90 46.7 178.5)">3</text>
</g>
<text font-size="1.8" fill="#009600" x="52.1" y="29.1">0.1uF</text>
</svg>
